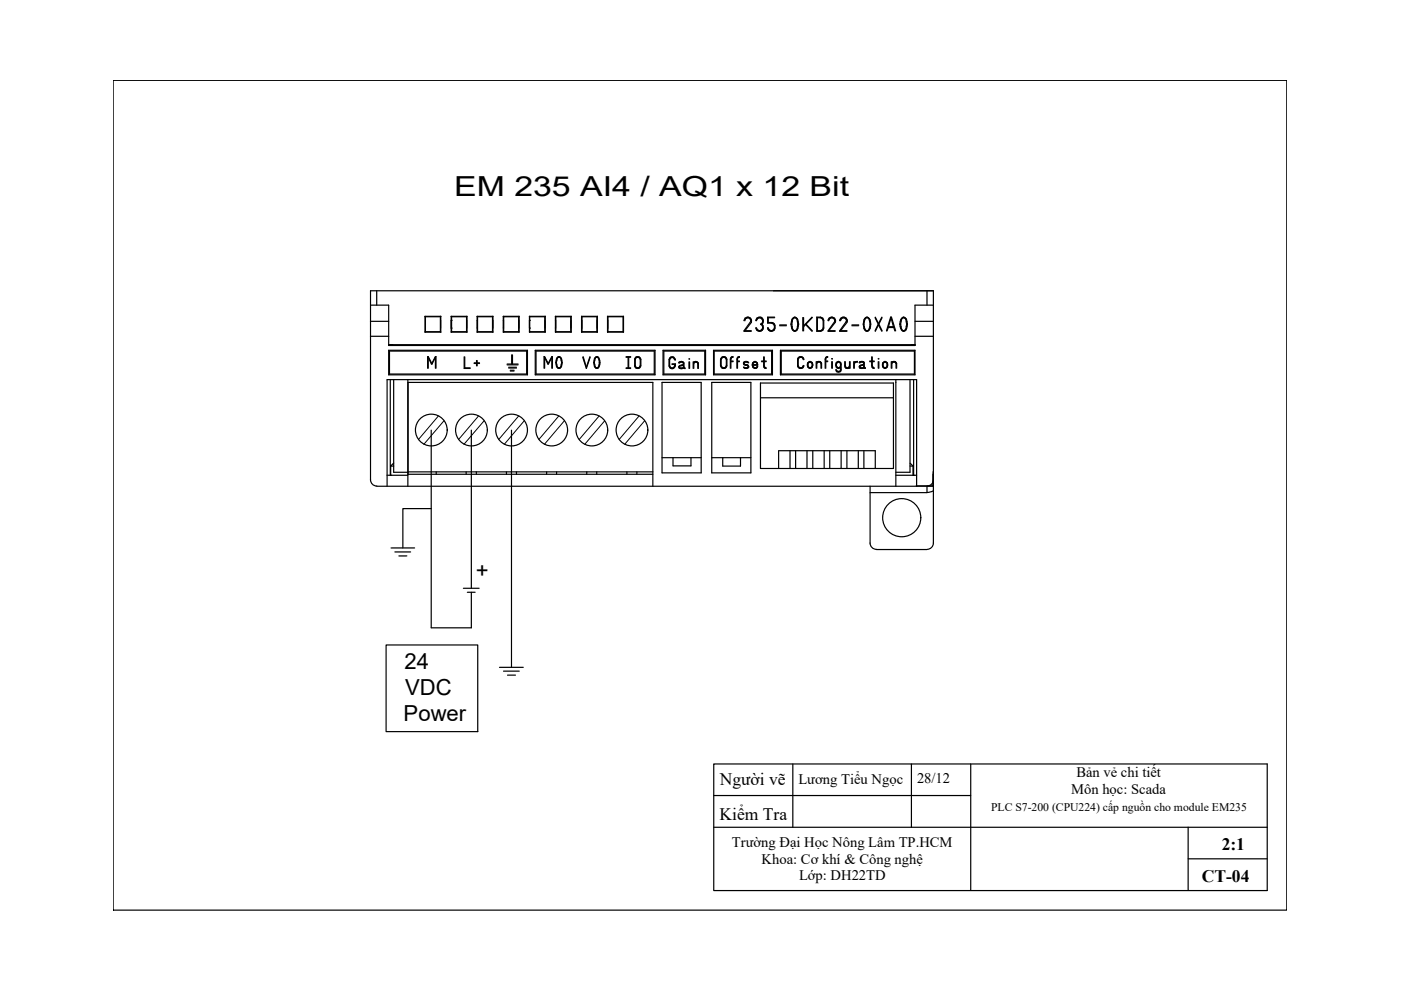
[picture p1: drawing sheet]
<svg xmlns="http://www.w3.org/2000/svg" width="297mm" height="210mm" viewBox="0 0 297 210" stroke-linecap="round" stroke-linejoin="round" font-family="sans-serif">
<!-- layer: 0010LEVEL_1 -->
<g fill="none" stroke="#000" stroke-width=".25">
<path d="M82.4 74.3h29.4v5.2h-29.4zM82.6 74.4h29.1v4.9h-29.1zM90.7 78.1v-2.5h.1l.8 1.5 .7-1.5h.1v2.5M90.8 78.1v-2.4l.7 1.5h.1l.7-1.5v2.4M98.4 75.7v2.4h1.3M98.5 75.7v2.3h1.2M100.5 77.1h.5v.5M101 76.4v.5h-.5M101.2 76.4v.5h.5M101.7 77.1h-.5v.5M107.5 77.4h2.3M107.5 77.2h2.3"/>
<path d="M107.9 78h1.6M107.9 77.9h1.6M108.2 78.7h.8M108.2 78.5h.8M108.5 75.2v2M108.7 75.2v2M113.5 74.3h25.4v5.2h-25.4zM113.7 74.4h25v4.9h-25zM115.3 78.1v-2.5h.2l.7 1.5 .8-1.5h.1v2.5M115.5 78.1v-2.4l.6 1.5h.2l.7-1.5v2.4M118.1 75.9l.4-.3a.63 .63 0 0 1 .6 .8 1.23 1.23 0 0 1-.6 1.7 1.73 1.73 0 0 1-.4-2.2zM118.2 75.9l.3-.2a1.1 1.1 0 0 1 .5 1.6 .53 .53 0 0 1-.5 .7 1.19 1.19 0 0 1-.4-1.6z"/>
<path d="M123.6 75.7l.7 2.4 .8-2.4M123.6 75.6l.7 2.3 .8-2.3M126.1 75.9l.3-.2a.91 .91 0 0 1 .8 1.2l-.1 .7a.51 .51 0 0 1-.7 .5 1.9 1.9 0 0 1-.3-2.2zM126.3 75.9l.3-.2a1.58 1.58 0 0 1 0 2.3 1.1 1.1 0 0 1-.5-1.6zM132.7 75.7h.5v2.3h-.5M132.7 78.1h1M132.7 75.6h1M133.7 75.7h-.4v2.3h.4M134.7 75.8l.4-.2 .6 .2 .2 .4v1.4a.67 .67 0 0 1-.7 .5 .67 .67 0 0 1-.6-.5v-1.4zM134.8 75.9a.57 .57 0 0 1 .6-.1 .57 .57 0 0 1 .3 .5v1.2a.53 .53 0 0 1-.5 .5 .53 .53 0 0 1-.5-.5zM140.6 74.3h9v5.2h-9zM140.7 74.4h8.7v4.9h-8.7z"/>
<path d="M143.1 76.3a.55 .55 0 0 0-.5-.5 .55 .55 0 0 0-.6 .5v1.2a.57 .57 0 0 0 .7 .5 .57 .57 0 0 0 .4-.7h-.6M143.2 76.3a.68 .68 0 0 0-.6-.6 .68 .68 0 0 0-.8 .5v1.4a.72 .72 0 0 0 1 .5 .72 .72 0 0 0 .4-1h-.7M143.9 77v-.1a.67 .67 0 0 1 1-.1l.1 1 .3 .2M144 77.7l.9-.3-.1 .6h-.6zM144 77l.6-.2 .2 .1 .1 .4-.9 .3a.51 .51 0 0 0 .3 .6 .51 .51 0 0 0 .6-.2l.4 .2M146.1 76v.2M146.1 76.7v1.4M146.2 76v.2M146.2 76.7v1.4M147 76.7v1.4M147.1 78.1v-1.1l.4-.2 .4 .2v1.1M147.1 76.7v.1l.1-.1a.55 .55 0 0 1 .9 .4v1"/>
<path d="M151.3 74.3h12.5v5.2h-12.5zM151.4 74.4h12.2v4.9h-12.2zM153 75.8l.4-.2 .5 .2 .2 .4v1.4a.69 .69 0 0 1-.7 .5 .69 .69 0 0 1-.6-.5v-1.4zM153 75.9a.57 .57 0 0 1 .6-.1 .57 .57 0 0 1 .4 .5v1.2a.55 .55 0 0 1-.6 .5 .55 .55 0 0 1-.5-.5zM155.4 75.7l-.2 .1-.2 .3v.5h.4M155.4 75.6a.48 .48 0 0 0-.6 .5v2M155.4 76.7h-.4v1.4M156.8 75.7l-.3 .1-.1 .3v.5h.4M156.8 75.6l-.3 .1-.3 .4v2M156.8 76.7h-.4v1.4M158.6 76.9l-.3-.1h-.4l-.1 .3 .3 .2a.49 .49 0 0 1 .5 .1 .49 .49 0 0 1 .1 .5l-.6 .2-.5-.3M158.7 76.9a.52 .52 0 0 0-.7-.3 .52 .52 0 0 0-.2 .8l.7 .1 .1 .3-.3 .2-.5-.2"/>
<path d="M159.7 77l.4-.2 .4 .2v.3h-.9zM160.5 77.7a.47 .47 0 0 1-.6 .3 .47 .47 0 0 1-.3-.6h1a.61 .61 0 0 0-.6-.8 .61 .61 0 0 0-.5 .9l.1 .4 .4 .2h.3l.3-.4M161.4 76.7h.5l.1 1.1 .5 .3M161.9 75.7v.9h-.5M162 75.7v.9h.5M162.5 76.7h-.5l.1 1 .4 .3M165.5 74.3h28.5v5.2h-28.5zM165.6 74.4h28.3v4.9h-28.3zM170.3 76.3a.53 .53 0 0 0-.5-.6 .53 .53 0 0 0-.6 .6v1.2a.53 .53 0 0 0 .6 .5 .53 .53 0 0 0 .5-.5M170.4 76.3a.66 .66 0 0 0-.6-.7 .66 .66 0 0 0-.7 .6v1.4a.66 .66 0 0 0 .7 .5 .66 .66 0 0 0 .6-.6M171.2 77a.61 .61 0 0 1 .8-.3 .61 .61 0 0 1 .3 .8l-.1 .4a.61 .61 0 0 1-.8 .1 .61 .61 0 0 1-.2-.8zM171.4 77a.55 .55 0 0 1 .8 .1 .55 .55 0 0 1-.2 .8l-.3 .1a.67 .67 0 0 1-.3-1z"/>
<path d="M173 76.7v1.4M173.2 78.1v-1l.4-.3 .4 .1 .1 1.2M173.2 76.7v.1l.7-.1 .2 .2 .1 1.2M175.5 75.7l-.3 .1-.1 .3v.5h.4M175.5 75.6l-.3 .1-.3 .4v2M175.5 76.7h-.4v1.4M176.3 76v.1M176.3 76.7v1.4M176.5 76v.1M176.5 76.7v1.4M177.2 78.4a.58 .58 0 0 0 .6 .5 .58 .58 0 0 0 .5-.5v-1.2a.6 .6 0 0 0-.7-.5 .6 .6 0 0 0-.4 .8l.1 .4a.51 .51 0 0 0 .9 0v.5a.45 .45 0 0 1-.4 .4 .45 .45 0 0 1-.5-.4M177.4 77a.54 .54 0 0 1 .8 0 .54 .54 0 0 1 0 .7 .54 .54 0 0 1-.8 .1 .54 .54 0 0 1 0-.8z"/>
<path d="M179.1 76.7v.9a.6 .6 0 0 0 .4 .5 .6 .6 0 0 0 .6-.2v.2M179.2 76.7v.9a.45 .45 0 0 0 .5 .4 .45 .45 0 0 0 .4-.4v-.9M180.2 76.7v1.4M181 76.7v1.4M181.8 76.6l-.7 .3v-.2M181.8 76.8a.56 .56 0 0 0-.7 .4v.9M182.2 76.9h.1M182.2 76.9l.2-.2h.7l.1 .2v.8l.3 .3M182.3 77.7l.8-.3-.1 .5h-.6zM182.4 76.9l.6-.1 .1 .4-.9 .4v.4l.6 .1 .4-.2 .3 .2M182.4 76.9h-.1M184.4 76.7h.4l.1 1.2 .5 .2"/>
<path d="M184.8 75.7v.9h-.4M184.9 75.7v.9h.5M185.4 76.7h-.5v.9l.2 .3 .3 .1M186.2 76v.1M186.2 76.7v1.4M186.3 76v.1M186.3 76.7v1.4M187.1 77a.66 .66 0 0 1 1.1 0 .66 .66 0 0 1-.3 1 .67 .67 0 0 1-.7-.2 .67 .67 0 0 1-.1-.8zM187.3 77a.54 .54 0 0 1 .7 0 .54 .54 0 0 1 0 .7l-.4 .3a.7 .7 0 0 1-.3-1zM189 76.7v1.4M189.1 78.1v-1l.4-.3h.3l.2 .3v1M189.1 76.7v.1l.4-.2a.49 .49 0 0 1 .6 .5v1"/>
</g>
<!-- layer: 0010LEVEL_0 -->
<g fill="none" stroke="#000" stroke-width=".25">
<path d="M157.8 68a.8 .8 0 0 1 1-.7 .8 .8 0 0 1 .5 1.1l-1.4 1.7h1.4M157.9 68a.62 .62 0 0 1 .8-.6 .62 .62 0 0 1 .4 .8l-1.3 2h1.5M160.3 68a.81 .81 0 0 1 1.2-.6 .81 .81 0 0 1 0 1.3M160.4 68a.66 .66 0 0 1 1.1-.5 .66 .66 0 0 1-.3 1.2M161.2 68.8a.66 .66 0 0 1 .3 1.1 .66 .66 0 0 1-1.1-.4M161.4 68.7h.1M161.5 68.7a.82 .82 0 0 1 0 1.4 .82 .82 0 0 1-1.2-.6M164.2 67.2h-1.4v1.3h.8a.76 .76 0 0 1 .6 1.1 .76 .76 0 0 1-1.2 .1l-.1-.2M164.2 67.4h-1.3v1h.7a.91 .91 0 0 1 .7 1.2 .91 .91 0 0 1-1.3 .4l-.2-.5M165.3 69.1h1.4M165.3 68.9h1.4M168 67.5l.5-.3a1.67 1.67 0 0 1 .6 2.5l-.1 .2-.4 .3a1.67 1.67 0 0 1-.7-2.4z"/>
<path d="M168.2 67.5l.4-.1a1.28 1.28 0 0 1 .5 1.4v.5a.69 .69 0 0 1-.6 .8 1.28 1.28 0 0 1-.6-1.4zM170.2 67.3v2.9M170.4 70.2v-.9l.4-.5 1.4 1.4M172.2 67.2l-1.8 1.9v-1.8M172.2 67.3l-1.3 1.4 1.3 1.5M173.2 67.2h.8a.73 .73 0 0 1 .7 .7v1.7a.73 .73 0 0 1-.7 .6h-.8zM173.3 67.4l.8 .1 .4 .5v1.5l-.2 .4-.4 .2h-.6zM175.6 68a.79 .79 0 0 1 1-.7 .79 .79 0 0 1 .5 1.1l-1.4 1.7h1.4M175.7 68a.63 .63 0 0 1 .8-.6 .63 .63 0 0 1 .4 .8l-1.3 2h1.5M178 68a.8 .8 0 0 1 1-.7 .8 .8 0 0 1 .6 1.1l-1.4 1.7h1.4M178.2 68l.2-.5 .5-.1 .5 .2 .1 .4-1.5 2.2h1.6M180.6 69.1h1.5"/>
<path d="M180.6 68.9h1.5M183.8 67.2a1.37 1.37 0 0 0-.8 1.6 1.31 1.31 0 0 0 .8 1.4M183.8 67.4a1.49 1.49 0 0 0-.6 1.9 .79 .79 0 0 0 .6 .8M183.8 70.2h.1M183.8 70.1h.1M183.8 67.4h.1M183.8 67.2h.1M183.8 67.4a1.49 1.49 0 0 1 .6 1.9 .7 .7 0 0 1-.6 .8M183.8 67.2a1.95 1.95 0 0 1 .5 2.7l-.5 .3M185.5 67.4l.7 1.3-.7 1.4M185.6 67.2l.7 1.4 .7-1.4M185.6 70.2l.7-1.3 .7 1.3"/>
<path d="M187 67.4l-.7 1.3 .7 1.4M187.9 70.2l.9-3h.2l.9 3M188.1 70.2l.2-.8h1.2l.2 .8M188.9 67.4l.5 1.9h-1zM191.1 67.5l.4-.3a1.67 1.67 0 0 1 .7 2.5l-.1 .2-.5 .3a1.67 1.67 0 0 1-.6-2.4zM191.2 67.5l.4-.1a1.28 1.28 0 0 1 .6 1.4l-.1 .5a.69 .69 0 0 1-.6 .8 1.57 1.57 0 0 1-.5-1.9z"/>
</g>
<!-- layer: 8_ALL_NOTES_BALLOONS_SYMBOLS_GT -->
<g fill="none" stroke="#000" stroke-width=".25">
<path d="M78.6 61.7v40a1.33 1.33 0 0 0 1.3 1.4M78.6 64.7h3.8v8.6h111.6v-8.6h3.9M78.6 71.3h3.8M78.6 68.1h3.8M79.9 61.7v3M82.4 73.1h.9M82.4 73.1h111.6M83.2 73.1l-.2 .1M90.1 67.1v3.3M90.1 70.4h3.4M90.1 67.1h3.4M90.1 67.1l.1 .1"/>
<path d="M90.2 67.2v3.1M90.2 70.3l-.1 .1M90.2 70.3h3.2M90.2 67.2h3.2M93.4 67.2v3.1M93.4 70.3l.1 .1M93.5 67.1v3.3M93.5 67.1l-.1 .1M95.7 69.6h.1M95.7 67.9h.1M95.7 67.1v3.3M95.7 70.4h3.3"/>
<path d="M95.7 67.1h3.3M95.7 67.1v.1M95.7 67.2v3.1M95.7 70.3v.1M95.7 70.3h3.2M95.7 67.2h3.2M98.9 67.2v3.1M98.9 70.3l.1 .1M99 67.9v1.7M99 67.1v3.3M99 67.1l-.1 .1M101.2 67.1v3.3"/>
<path d="M101.2 70.4h3.3M101.2 69.6h.1M101.2 67.9h.1M101.2 67.1h3.3M101.2 67.1v.1M101.2 67.2v3.1M101.2 70.3v.1M101.2 70.3h3.2M101.2 67.2h3.2M104.4 67.2v3.1M104.4 70.3l.1 .1M104.5 67.1v3.3"/>
<path d="M104.5 67.1l-.1 .1M106.7 67.1v3.3M106.7 67.9v1.7M106.7 70.4h3.4M106.7 67.1h3.4M106.7 67.1l.1 .1M106.8 67.2v3.1M106.8 70.3l-.1 .1M106.8 70.3h3.2M106.8 67.2h3.2M110 67.2v3.1M110 70.3l.1 .1"/>
<path d="M110.1 67.1v3.3M110.1 67.1l-.1 .1M112.3 69.6h.1M112.3 67.9h.1M112.3 67.1v3.3M112.3 70.4h3.3M112.3 67.1h3.3M112.3 67.1v.1M112.3 67.2v3.1M112.3 70.3v.1M112.3 70.3h3.2M112.3 67.2h3.2"/>
<path d="M115.5 67.2v3.1M115.5 70.3l.1 .1M115.6 67.9v1.7M115.6 67.1v3.3M115.6 67.1l-.1 .1M117.8 67.1v3.3M117.8 70.4h3.3M117.8 69.6h.1M117.8 67.9h.1M117.8 67.1h3.3M117.8 67.1v.1M117.8 67.2v3.1"/>
<path d="M117.8 70.3v.1M117.8 70.3h3.2M117.8 67.2h3.2M121 67.2v3.1M121 70.3l.1 .1M121.1 67.9v1.7M121.1 67.1v3.3M121.1 67.1l-.1 .1M123.3 67.1v3.3M123.3 67.9v1.7M123.3 70.4h3.3M123.3 67.1h3.3"/>
<path d="M123.3 67.1l.1 .1M123.4 67.2v3.1M123.4 70.3l-.1 .1M123.4 70.3h3.2M123.4 67.2h3.2M126.6 67.2v3.1M126.6 70.3v.1M126.6 67.1v3.3M126.6 67.1v.1M128.8 67.1v3.3M128.8 67.9v1.7M128.8 70.4h3.4"/>
<path d="M128.8 67.1h3.4M128.8 67.1l.1 .1M128.9 67.2v3.1M128.9 70.3l-.1 .1M128.9 70.3h3.2M128.9 67.2h3.2M132.1 67.2v3.1M132.1 70.3l.1 .1M132.2 67.1v3.3M132.2 67.1l-.1 .1M164 61.7h33.9v53.5M193.2 73.1h.8"/>
<path d="M193.2 73.1l.2 .1M194 71.3h3.9M194 68.1h3.9M196.5 61.7v3M82.7 80.5v20.3M82.8 98.8v2M82.8 98.8h.7M83.5 80.5v19.6h3M83.5 98.2l-.7 .6M86.5 80.5v22.6M140.4 81.1h8.3v19.2h-8.3zM140.4 97h8.3"/>
<path d="M142.7 97v1.8h3.8v-1.8M150.9 81.1h8.3v19.2h-8.3zM150.9 97h8.3M153.2 97v1.8h3.8v-1.8M161.2 81.2h28.2v18.1h-28.2zM161.2 84.3h28.2M165.1 99.3v-3.7h20.5v3.7M167.5 95.5v3.8M168.7 95.6v3.7M171.1 95.5v3.8M172.3 95.6v3.7M174.7 95.5v3.8"/>
<path d="M175.9 95.6v3.7M178.3 95.5v3.8M179.6 95.6v3.7M182 95.5v3.8M183.2 95.6v3.7M189.9 80.5v22.6M192.9 80.5v19.6h-3M192.9 98.8h.7M192.9 98.2l.7 .6M193.6 98.8v2M193.7 80.5v20.3M79.9 103.1h118"/>
<path d="M82.1 103.1v-22.6h112.2v22.6M82.1 100.8h4.4M82.8 100.8h.1M86.5 100.6h51.9M86.5 100.6v-19.5h51.9v22M86.5 100h51.9M92.5 100v.6M98.8 100v.6M101 100v.6M107.4 100v.6M109.5 100v.6M115.9 100v.6"/>
<path d="M118 100v.6M124.4 100v.6M126.5 100v.6M132.9 100v.6M135 100v.6M184.5 115.1a1.33 1.33 0 0 0 1.3 1.4M184.5 103.1v12.1M185.8 116.5h10.7M189.9 100.8h4.4M193.6 100.8h.1M196.5 103.1v1.4h-12M197.8 100.5v2.5h-3.5"/>
<path d="M197.9 100v3.1M197.9 101.7a1.33 1.33 0 0 1-1.3 1.4M197.9 115.1a1.33 1.33 0 0 1-1.3 1.4M197.9 104l-1.3 .4"/>
<circle cx="91.4" cy="91.2" r="3.4"/>
<circle cx="100" cy="91.2" r="3.4"/>
<circle cx="108.5" cy="91.2" r="3.4"/>
<circle cx="117" cy="91.2" r="3.4"/>
<circle cx="125.5" cy="91.2" r="3.4"/>
<circle cx="134" cy="91.2" r="3.4"/>
<circle cx="191.2" cy="109.8" r="4"/>
</g>
<!-- layer: 0 -->
<path d="M92.9 88.2l-4.2 5M94.1 89.2l-4.2 5M101.5 88.2l-4.3 5M102.6 89.2l-4.2 5M110 88.2l-4.3 5M111.2 89.2l-4.3 5M118.5 88.2l-4.3 5M119.7 89.2l-4.3 5M127 88.2l-4.2 5M128.2 89.2l-4.2 5M135.5 88.2l-4.2 5M136.7 89.2l-4.3 5" fill="none" stroke="#000" stroke-width=".21"/>
<g fill="none" stroke="#000" stroke-width=".25">
<path d="M24 17h248.8v176h-248.8zM78.6 61.7h119.3M91.4 91.2v41.9h8.5v-7.5M99.9 91.2v33.5M108.4 91.2v50.3M82.9 116.2h5M83.7 117h3.4M84.6 117.9h1.7M91.4 107.8h-6v8.4M81.9 136.8h19.4v18.3h-19.4zM98.2 124.7h3.4M99.1 125.6h1.6"/>
<path d="M105.9 141.5h5M106.8 142.3h3.3M107.6 143.1h1.7M151.3 162h117.4v26.8h-117.4zM151.3 168.7h54.5M151.3 175.4h117.4M168.1 162v13.4M193.2 162v13.4M205.8 162v26.8M251.9 175.4v13.4M251.9 182.1h16.8"/>
</g>
<text font-size="5.9" x="96.3" y="41.6">EM 235 AI4 / AQ1 x 12 Bit</text>
<g font-size="4.7">
<text x="100.9" y="122.6">+</text>
<text x="85.8" y="141.7">24</text>
<text x="85.9" y="147.4">VDC</text>
<text x="85.6" y="153">Power</text>
</g>
<g font-size="3.7">
<text x="152.6" y="166.5">Người vẽ</text>
<text x="152.6" y="173.9">Kiểm Tra</text>
<text x="259" y="180.2">2:1</text>
<text x="254.8" y="187">CT-04</text>
</g>
<g font-size="3.1">
<text x="169.3" y="166.3">Lương Tiểu Ngọc</text>
<text x="194.4" y="166">28/12</text>
<text x="228.2" y="164.7">Bản vẻ chi tiết</text>
<text x="227.1" y="168.3">Môn học: Scada</text>
<text x="155.2" y="179.6">Trường Đại Học Nông Lâm TP.HCM</text>
<text x="161.5" y="183.2">Khoa: Cơ khí &amp; Công nghệ</text>
<text x="169.4" y="186.7">Lớp: DH22TD</text>
</g>
<text font-size="2.5" x="210.1" y="171.9">PLC S7-200 (CPU224) cấp nguồn cho module EM235</text>
</svg>
